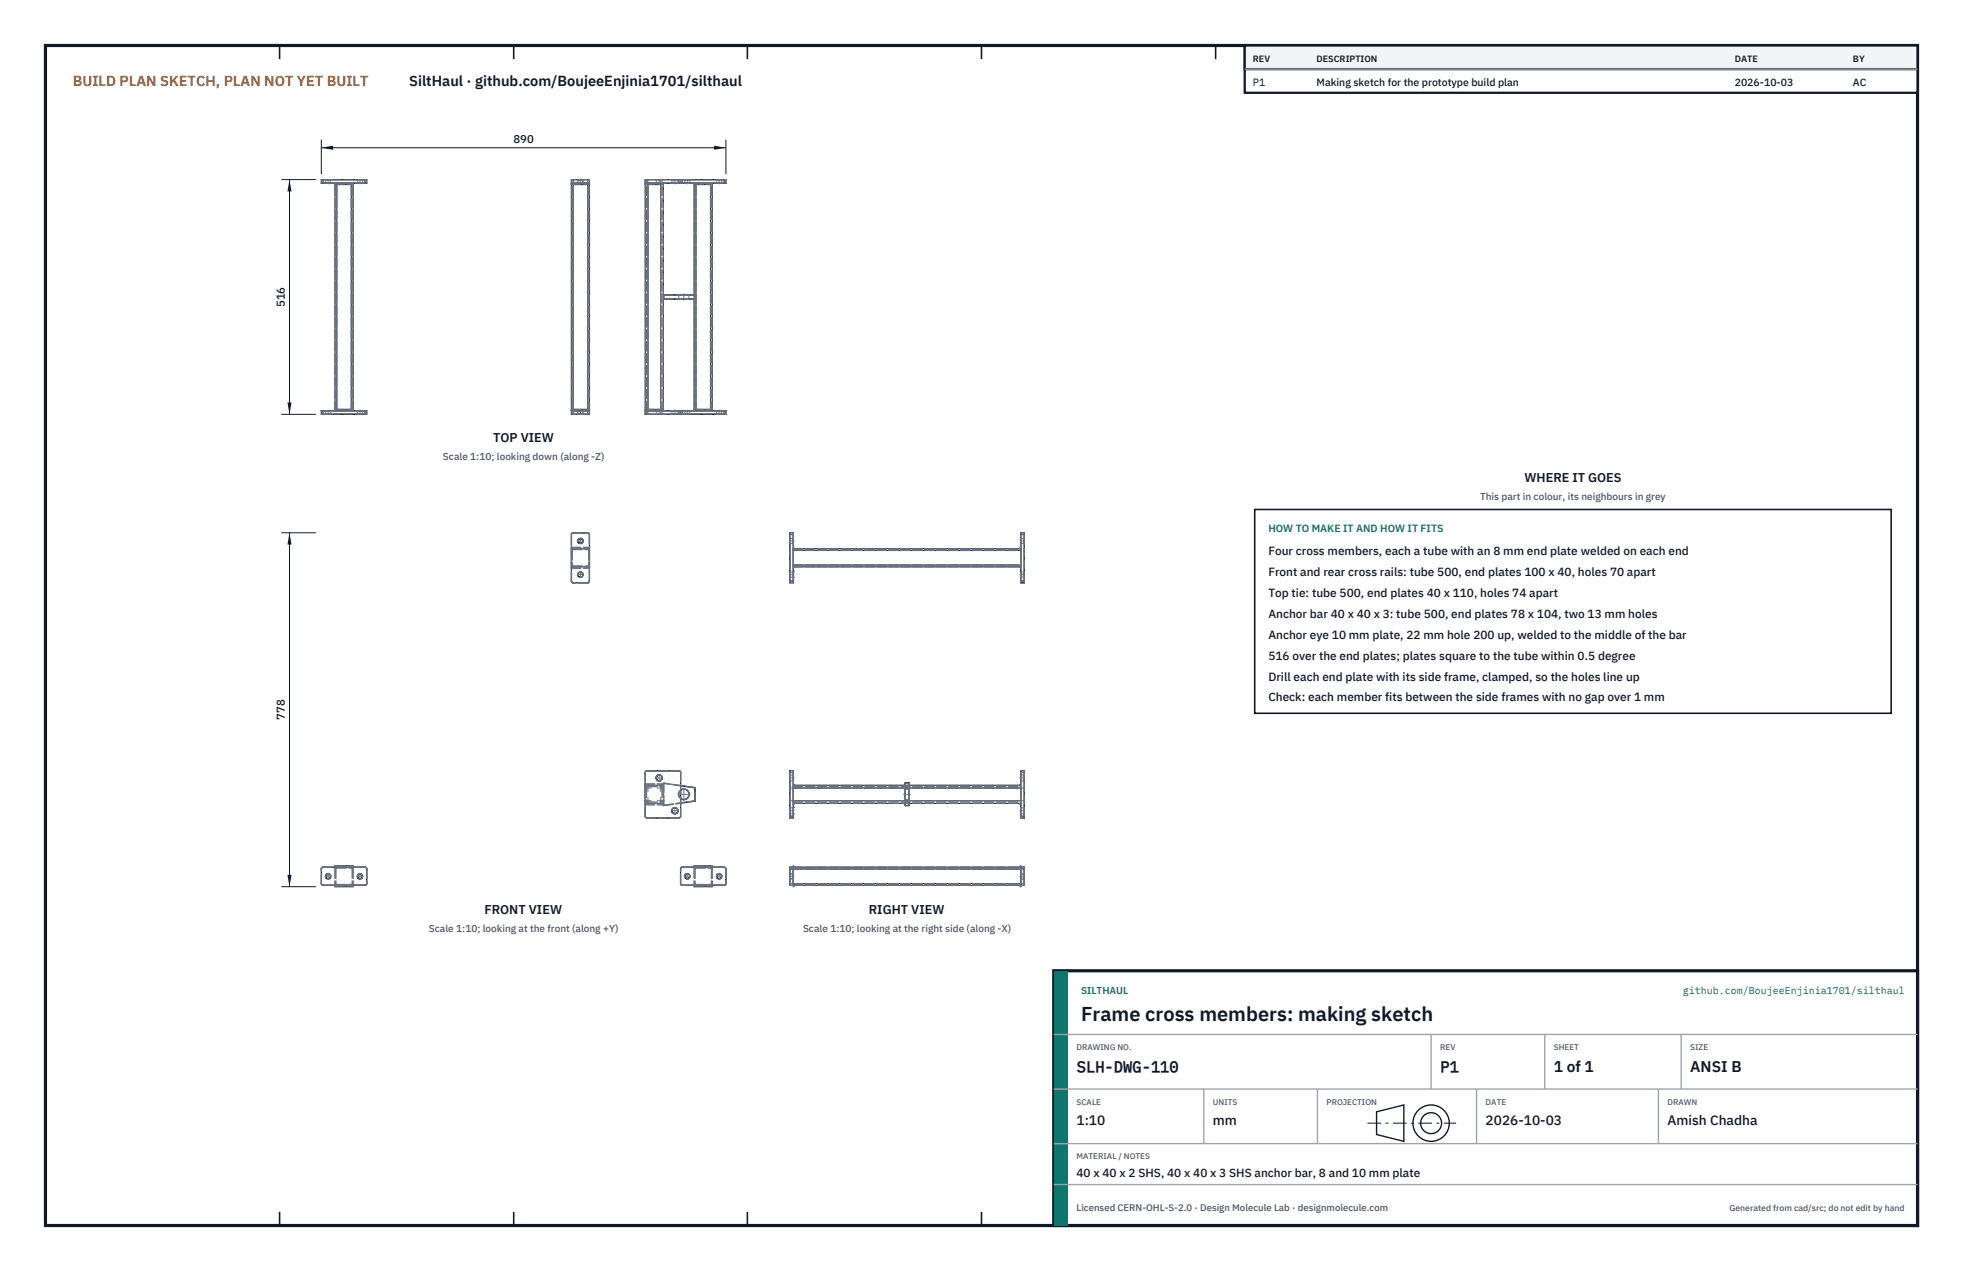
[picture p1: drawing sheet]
<svg xmlns="http://www.w3.org/2000/svg" width="432mm" height="279mm" viewBox="0 0 432 279" stroke-linecap="round" stroke-linejoin="round" font-family="sans-serif">
<path d="M10 10h411.8v259.4h-411.8z" fill="none" stroke="#111827" stroke-width=".7" stroke-linecap="butt"/>
<g fill="none" stroke="#111827" stroke-width=".35">
<path d="M61.5 10v3M113 10v3M164.4 10v3M215.9 10v3M267.4 10v3M318.9 10v3M370.3 10v3M61.5 266.4v3M113 266.4v3M164.4 266.4v3M215.9 266.4v3M267.4 266.4v3"/>
<path d="M318.9 266.4v3M370.3 266.4v3"/>
</g>
<g fill="none" stroke="#111727" stroke-width=".22">
<path d="M70.7 39.5h.4M70.7 39.5v.7M71.1 39.5h-.4M71.1 39.5h9.6M71.1 39.5h.1M71.1 39.5v.7M80.3 39.5v.7M80.7 39.5v.7M125.7 39.5h.4M125.7 39.5v51.5M126.1 39.5h-.4M126.1 39.5h3.6"/>
<path d="M126.1 39.5h.1M126.1 39.5v.7M129.3 39.5v.7M129.7 39.5v51.5M141.9 39.5h.4M141.9 39.5v51.5M142.3 39.5h-.4M142.3 39.5h.1M142.3 39.5h7.4M142.3 39.5v.7M149.3 39.5v.7M149.7 39.5h.1"/>
<path d="M149.7 39.5h.4M149.7 39.5v.7M150.1 39.5h-.4M150.1 39.5h9.6M150.1 39.5h.1M150.1 39.5v.7M159.3 39.5v.7M159.7 39.5v.7M70.7 40.2v.1M70.7 40.2h.4M70.7 40.3h.4M71.1 40.2h.1"/>
<path d="M73.7 40.3v50M73.7 40.6h4M74.1 40.6v49.4M77.3 40.6v49.4M77.7 40.3v50M80.3 40.2h.1M80.7 40.2l-.4 .1M80.7 40.2l-10 .1M125.7 40.2l.4 .1M125.7 40.3h3.9M125.7 40.2h.4M125.7 40.6h4"/>
<path d="M126.1 40.2h.1M126.1 40.6v49.4M129.3 40.2h.1M129.3 40.6v49.4M141.9 40.2l.4 .1M141.9 40.2h.4M141.9 40.6h4M142.3 40.2h.1M142.5 40.6v49.4M145.3 40.6v49.4M145.9 40.3v50M149.3 40.3h.4"/>
<path d="M149.3 40.2h.1M149.7 40.3h.1M149.7 40.3h.4M149.7 40.2v.1M149.7 40.2h.4M150.1 40.2h.1M152.7 40.3v24.5M152.7 40.6h4M153.1 40.6v49.4M156.3 40.6v49.4M156.7 40.3v50M159.3 40.2h.1"/>
<path d="M159.7 40.2l-.4 .1M159.7 40.2l-17.8 .1M146 64.8l-.1 .1h.1M146 64.8v.1M146 65.8h6.8M146 64.8h6.8M146 65.7h-.1l.1 .1M146 65.7v.1M146 64.9v.8M146 65.7h6.8M146 64.9h6.8M152.7 65.8v24.5"/>
<path d="M152.8 64.8l.1 .1M152.8 64.8v.1M152.8 65.7v.1M152.8 65.7h.1M152.8 64.9h.1M152.8 64.9v.8M152.9 65.7l-.1 .1M152.9 64.9v.8M70.7 91l.4 .1M70.7 90.3h.4M70.7 91h.4M70.7 90.3v.7"/>
<path d="M70.7 90.3h.1M70.7 90.3h10M71.1 90.3h.1M71.1 91h.1M71.1 91h9.6M71.1 90.3v.7M73.7 90h4M80.3 90.3h.4M80.3 90.3h.1M80.3 91h.1M80.3 90.3v.7M80.7 91l-.1 .1"/>
<path d="M80.7 90.3v.7M125.7 90.3h3.9M125.7 91v.1M125.7 90.3h.4M125.7 91h.4M125.7 90h4M125.7 91.1h.4M126.1 90.3h-.4M126.1 90.3h.1M126.1 91h.1M126.1 90.3v.7M129.3 90.3h.1"/>
<path d="M129.3 91h.1M129.3 90.3v.7M129.7 91l-.4 .1M129.7 91l-4 .1M141.9 91l.1 .1M141.9 90.3h.4M141.9 91h.4M141.9 90.3h17.8M141.9 90h4M142 91.1h.3M142.3 90.3h-.4M142.3 90.3h.1"/>
<path d="M142.3 91h.1M142.3 90.3v.7M149.3 91.1h.4M149.3 90.3h.1M149.3 91h.1M149.3 90.3v.7M149.7 90.3h.1M149.7 91.1h.1M149.7 90.3h.4M149.7 91.1h.4M149.7 91v.1M149.7 91h.4"/>
<path d="M149.7 90.3v.7M149.7 91l-7.7 .1M150.1 90.3h.1M150.1 91h.1M150.1 91h9.6M150.1 90.3v.7M152.7 90h4M159.3 90.3h.4M159.3 90.3h.1M159.3 91h.1M159.3 90.3v.7M159.7 91l-.1 .1"/>
<path d="M159.7 90.3v.7M125.7 117.5h.1M125.7 117.5v10.2M126.1 117.1l-.3 .1-.1 .3M126.1 117.2l-.4 .3M126.1 117.1h.1M126.1 117.1h3.2M129.3 117.1l.4 .4M129.3 117.1h.1M129.3 117.2l.3 .3M129.6 117.5h.1M129.6 117.5v10.2"/>
<path d="M129.7 117.5v10.2M173.7 117.2l.1 .3M173.7 117.2l.1 10.9M173.8 117.1l-.1 .1M173.8 117.1v.4M173.8 117.1h.7M173.8 117.5v10.6M173.8 117.5h.7M174.5 117.1v.4M174.5 117.5h.1M174.5 117.5v10.6M174.5 117.5v3.5"/>
<path d="M224.5 117.2l.1 .3M224.5 117.2v3.8M224.6 117.1l-.1 .1M224.6 117.1v.4M224.6 117.1h.7M224.6 117.5v10.6M224.6 117.5h.7M225.3 117.1v.1M225.3 117.5h.1M225.3 117.5v10.6M225.3 117.2v.3M125.7 127.7l.4 .4"/>
<path d="M125.7 127.7h.1M126.1 128.1h.1M126.1 128.1h3.2M129.3 128.1h.1M129.6 127.7h.1M129.6 127.7l-.3 .4M129.7 127.7l-.1 .3-.3 .1M173.7 127.7h.8v.4M173.8 128.1h.7M174.5 124.2v3.9M174.5 128.1h.1M174.5 125.7h.1"/>
<path d="M174.5 126.9h.1M174.5 121v3.2M174.5 120.6h50M174.5 124.6h50M174.5 120.3l.3 .3M174.5 121h50M174.5 124.2h50M174.8 124.6l-.3 .3M224.2 124.6l.3 .3M224.5 124.2l.1 3.9M224.5 127.7h.8M224.5 121v3.2"/>
<path d="M224.5 120.3l-.3 .3M224.6 128.1h.7M225.3 127.7h.1M225.3 127.7v.4M141.9 179.4l.4 .4M141.9 179.4h.1M141.9 169.8h.1M141.9 169.8v9.6M142 179.4l.3 .4M142 169.8v9.6M142.3 169.4l-.3 .1-.1 .3M142.3 169.5l-.3 .3"/>
<path d="M142.3 169.4v.1M142.3 179.8h.1M142.3 169.4h7M142.3 179.8h7M142.3 169.5h7M149.3 169.4l.4 .4M149.3 169.4v.1M149.3 169.5l.4 .3M149.3 179.8h.1M149.7 169.8h.1M149.7 179.4h.1M149.7 179.4l-.4 .4"/>
<path d="M149.7 169.8v9.6M149.7 179.4l-.1 .3-.3 .1M149.7 173.8a1.1 1.1 0 0 1 1.5 .1 1.1 1.1 0 0 1 0 1.5 1.1 1.1 0 0 1-1.5 .1M149.7 173.6a1.2 1.2 0 0 1 1.9 1 1.2 1.2 0 0 1-1.9 1M149.7 172.7l3.1 .4M149.7 172.8l3.1 .4M152.8 176v.1M152.8 176h.1M152.8 173.2h.1M152.8 176l-3.1 .5M152.8 173.2v2.8M152.8 173.1l.1 .1"/>
<path d="M152.8 173.1v.1M152.8 176.1l-3.1 .5M152.9 176l-.1 .1M152.9 173.2v2.8M173.7 179.4h.8v.4M173.7 169.5l.1 .3M173.7 169.5l.1 10.3M173.8 169.4l-.1 .1M173.8 169.4v.4M173.8 169.4h.7M173.8 179.8h.7M173.8 169.8v10"/>
<path d="M173.8 169.8h.7M174.5 169.4v.4M174.5 169.8h.1M174.5 169.8v10M174.5 179.8h.1M174.5 177.5h.1M174.5 178.9h.1M174.5 172.6h24.5M174.5 176.6h24.5M174.5 172.3l.3 .3M174.5 173.2h24.5M174.5 176h24.5"/>
<path d="M174.8 176.6l-.3 .3M199 177l.1 .1M199 176l.1 .1M199 176h.1M199 173.2h.1M199 172.2v4.8M199.1 172.1h.1M199.1 177.1h.1M199.1 172.1l-.1 .1M199.1 173.1l-.1 .1M199.1 173.1v.1M199.1 176v.1"/>
<path d="M199.1 173.2h.8M199.1 176h.8M199.1 172.1h.8M199.1 177.1h.8M199.1 172.1v1M199.1 173.2v2.8M199.1 176.1v1M199.1 173.1h.8M199.1 176.1h.8M199.9 172.1h.1M199.9 177.1h.1M199.9 172.1l.1 .1"/>
<path d="M199.9 173.1l.1 .1M199.9 176h.1M199.9 173.2h.1M199.9 173.1v.1M199.9 176v.1M199.9 172.1v1M199.9 173.2v2.8M199.9 176.1v1M200 172.2l-.1 4.9M200 176l-.1 .1M200 172.6h24.5M200 176.6h24.5"/>
<path d="M200 173.2h24.5M200 176h24.5M224.2 176.6l.3 .3M224.5 169.5l.1 .3M224.5 169.5l.1 10.3M224.5 179.4h.8M224.5 172.3l-.3 .3M224.6 169.4l-.1 .1M224.6 169.4v.4M224.6 169.4h.7M224.6 179.8h.7M224.6 169.8v10"/>
<path d="M224.6 169.8h.7M225.3 169.4v.4M225.3 169.8h.1M225.3 179.4h.1M225.3 169.8v10M225.3 179.4v.4M70.7 194.2l.4 .4M70.7 194.2h.1M70.7 191h.1M70.7 191v3.2M71.1 190.6l-.3 .1-.1 .3M71.1 190.7l-.4 .3"/>
<path d="M71.1 190.6v.1M71.1 194.6h.1M71.1 190.6h9.2M71.1 194.6h9.2M71.1 190.7h9.2M73.7 190.6v-.3h4v.3M73.7 194.6v.3h4v-.3M80.3 190.6l.4 .4M80.3 190.6v.1M80.3 194.6h.1M80.3 190.7l.3 .3M80.6 194.2l-.3 .4"/>
<path d="M80.6 191h.1M80.6 194.2h.1M80.6 191v3.2M80.7 194.2l-.1 .3-.3 .1M80.7 191v3.2M149.7 194.2l.4 .4M149.7 194.2h.1M149.7 191h.1M149.7 191v3.2M150.1 190.6l-.3 .1-.1 .3M150.1 190.7l-.4 .3M150.1 190.6v.1"/>
<path d="M150.1 194.6h.1M150.1 190.6h9.2M150.1 194.6h9.2M150.1 190.7h9.2M152.7 190.6v-.3h4v.3M152.7 194.6v.3h4v-.3M159.3 190.6l.4 .4M159.3 190.6v.1M159.3 194.6h.1M159.3 190.7l.3 .3M159.6 194.2l-.3 .4M159.6 191h.1"/>
<path d="M159.6 194.2h.1M159.6 191v3.2M159.7 194.2l-.1 .3-.3 .1M159.7 191v3.2M173.7 191l.1 3.6M173.7 191h.1M173.7 194.2h51.6M173.8 190.6l-.1 .4M173.8 190.6v.4M173.8 190.6h51.5M173.8 194.6h51.5M173.8 191h51.5"/>
<path d="M173.8 191v3.6M174.5 191v3.6M174.5 191h.1M174.5 194.2h.1M174.5 190.7v.3M174.5 191v3.9l.3-.3M174.8 190.6l-.3-.3v.4M224.2 190.6l.3-.3v.4M224.5 190.7l.1 .3M224.5 190.7v.3M224.5 191h.1M224.5 194.2h.1"/>
<path d="M224.5 191v3.9l-.3-.3M224.6 191l-.1 3.6M225.3 190.6v.4M225.3 191h.1M225.3 194.2h.1M225.3 191v3.6M225.3 194.6h.1"/>
<circle cx="127.7" cy="118.9" r=".59"/>
<circle cx="127.7" cy="118.9" r=".55"/>
<circle cx="127.7" cy="126.3" r=".55"/>
<circle cx="127.7" cy="126.3" r=".59"/>
<circle cx="145" cy="171" r=".69"/>
<circle cx="145" cy="171" r=".65"/>
<circle cx="148.5" cy="178.2" r=".7"/>
<circle cx="148.5" cy="178.2" r=".66"/>
<circle cx="72.2" cy="192.6" r=".59"/>
<circle cx="72.2" cy="192.6" r=".55"/>
<circle cx="79.2" cy="192.6" r=".59"/>
<circle cx="79.2" cy="192.6" r=".55"/>
<circle cx="151.2" cy="192.6" r=".55"/>
<circle cx="151.2" cy="192.6" r=".6"/>
<circle cx="158.2" cy="192.6" r=".59"/>
<circle cx="158.2" cy="192.6" r=".55"/>
</g>
<g fill="none" stroke="#6a7180" stroke-width=".22" stroke-dasharray="2.1 .5">
<path d="M70.7 39.5v.7M70.7 39.5h.1M71.1 39.5h-.4M71.1 39.5v.7M71.1 39.5h.1M71.6 39.5h1.2M71.6 39.5h.1M71.6 39.5h1.1M72.7 39.5v.7M72.7 39.5h.1M72.7 39.5h-1.1M72.8 39.5h-1.7"/>
<path d="M78.6 39.5h1.2M78.6 39.5h.1M78.6 39.5h1.1M79.7 39.5v.7M79.7 39.5h.1M79.7 39.5h-1.1M80.3 39.5h-9.2M80.3 39.5v.7M80.3 39.5h.1M80.6 39.5h-.3M80.7 39.5v.7M80.7 39.5h-.1"/>
<path d="M80.7 39.5h-.4M125.7 39.5v.7M125.7 39.5h.1M126.1 39.5h-.4M126.1 39.5v.7M126.1 39.5h.1M127.1 39.5h1.2M127.1 39.5h.1M127.1 39.5h1.1M128.2 39.5v.7M128.2 39.5h.1M128.2 39.5h-1.1"/>
<path d="M128.3 39.5h-1.2M129.3 39.5h-3.2M129.3 39.5v.7M129.3 39.5h.1M129.6 39.5h-.3M129.7 39.5v.7M129.7 39.5h-.1M129.7 39.5h-.4M141.9 39.5v.7M141.9 39.5h.1M142.3 39.5h-.3M142.3 39.5v.7"/>
<path d="M142.3 39.5h-.4M142.3 39.5h.1M144.3 39.5h1.4M144.4 39.5h-.1M144.4 39.5h1.3M145.7 39.5v.7M145.7 39.5h.1M145.7 39.5h-1.3M145.7 39.5h-1.4M147.8 39.5h1.3M147.8 39.5h.1M149.1 39.5v.7"/>
<path d="M149.1 39.5h.1M149.1 39.5h-1.3M149.3 39.5h-7M149.3 39.5v.7M149.3 39.5h.1M149.7 39.5v.7M149.7 39.5h.1M149.7 39.5h-.4M150.1 39.5h-.4M150.1 39.5v.7M150.1 39.5h.1M150.6 39.5h1.2"/>
<path d="M150.6 39.5h.1M150.6 39.5h1.1M151.7 39.5v.7M151.7 39.5h.1M151.7 39.5h-1.1M151.8 39.5h-1.7M157.6 39.5h1.2M157.6 39.5h.1M157.6 39.5h1.1M158.7 39.5v.7M158.7 39.5h.1M158.7 39.5h-1.1"/>
<path d="M159.3 39.5h-9.2M159.3 39.5v.7M159.3 39.5h.1M159.6 39.5h-.3M159.7 39.5v.7M159.7 39.5h-.1M159.7 39.5h-.4M71.1 40.2v.1M71.1 40.2h-.4M71.6 40.3h1.2M71.6 40.2v.1M71.6 40.2v-.7"/>
<path d="M71.6 40.2h1.1M72.7 40.2l.1 .1M72.7 40.2h-1.1M73.7 40.6v-.3M73.7 40.3h.2M73.7 40.3h4M73.7 40.6h4M73.7 40.3v.3M73.9 40.3h.2M73.9 40.3h-.2M73.9 40.3h-2.8M73.9 40.3h3.6"/>
<path d="M74.1 40.3h-.2M74.1 40.3h3.2M74.1 40.6v-.3M77.3 40.3h.2M77.3 40.6v-.3M77.5 40.3h-.2M77.5 40.3h-3.6M77.5 40.3h.2M77.7 40.6v-.3M77.7 40.3h-.2M77.7 40.3v.3M78.6 40.3h1.2"/>
<path d="M78.6 40.2v.1M78.6 40.2v-.7M78.6 40.2h1.1M79.7 40.2l.1 .1M79.7 40.2h-1.1M80.3 40.3h-2.8M80.3 40.2v.1M80.3 40.2h-9.2M80.7 40.2h-.4M125.7 40.6v-.3M125.7 40.3h.1M125.7 40.3h4"/>
<path d="M125.7 40.6h4M125.7 40.3v.3M125.7 40.3h.4M125.9 40.3h.2M126.1 40.3h-.4M126.1 40.3h3.2M126.1 40.3h-.2M126.1 40.6v-.3M126.1 40.2v.1M126.1 40.2h-.4M127.1 40.3h1.2M127.1 40.2v.1"/>
<path d="M127.1 40.2v-.7M127.1 40.2h1.1M128.2 40.2l.1 .1M128.2 40.2h-1.1M128.3 40.3h-1.2M129.3 40.3h.3M129.3 40.3h-3.2M129.3 40.3h.2M129.3 40.6v-.3M129.3 40.2v.1M129.3 40.2h-3.2M129.5 40.3h-.2"/>
<path d="M129.6 40.3h-.3M129.6 40.3h.1M129.7 40.6v-.3M129.7 40.3h-.1M129.7 40.3v.3M129.7 40.2h-.4M141.9 40.6v-.3M141.9 40.3h.1M141.9 40.3h4M141.9 40.6h4M141.9 40.3v.3M142 40.3h.5"/>
<path d="M142 40.3h-.1M142.2 40.3h.3M142.3 40.3h-.3M142.3 40.3h3.6M142.3 40.2v.1M142.3 40.2h-.4M142.5 40.3h-.5M142.5 40.3h2.8M142.5 40.3h-.3M142.5 40.6v-.3M144.3 40.3h1.4M144.4 40.2l-.1 .1"/>
<path d="M144.4 40.2v-.7M144.4 40.2h1.3M145.3 40.3h.6M145.3 40.3h.3M145.3 40.6v-.3M145.6 40.3h-.3M145.7 40.2v.1M145.7 40.2h-1.3M145.7 40.3h-1.4M145.9 40.3h-.6M145.9 40.6v-.3M145.9 40.3v.3"/>
<path d="M147.8 40.3h1.3M147.8 40.2v.1M147.8 40.2v-.7M147.8 40.2h1.3M149.1 40.2v.1M149.1 40.2h-1.3M149.1 40.3h-1.3M149.3 40.3h-7M149.3 40.2v.1M149.3 40.2h-7M149.7 40.2v.1M149.7 40.2h.1"/>
<path d="M149.7 40.2h-.4M150.1 40.2v.1M150.1 40.2h-.4M150.6 40.3h1.2M150.6 40.2v.1M150.6 40.2v-.7M150.6 40.2h1.1M151.7 40.2l.1 .1M151.7 40.2h-1.1M152.7 40.6v-.3M152.7 40.3h.2M152.7 40.3h4"/>
<path d="M152.7 40.6h4M152.7 40.3v.3M152.9 40.3h.2M152.9 40.3h-.2M152.9 40.3h-2.8M152.9 40.3h3.6M153.1 40.3h-.2M153.1 40.3h3.2M153.1 40.6v-.3M156.3 40.3h.2M156.3 40.6v-.3M156.5 40.3h-.2"/>
<path d="M156.5 40.3h-3.6M156.5 40.3h.2M156.7 40.6v-.3M156.7 40.3h-.2M156.7 40.3v.3M157.6 40.3h1.2M157.6 40.2v.1M157.6 40.2v-.7M157.6 40.2h1.1M158.7 40.2l.1 .1M158.7 40.2h-1.1M159.3 40.3h-2.8"/>
<path d="M159.3 40.2v.1M159.3 40.2h-9.2M159.7 40.2h-.4M145.9 65.7v-.8M145.9 64.9v-24.6M146 65.8h6.8M146 65.8l-.1-.1M146 64.8h6.8M146 64.8l-.1 .1M146 65.8v-.1M146 64.8v.1M146 65.7v-.8"/>
<path d="M146 65.7h-.1M146 64.9h-.1M146 65.7h6.8M146 64.9h6.8M149.2 65.8h2.4M149.2 64.8h2.4M149.3 65.7l-.1 .1M149.3 64.9l-.1-.1M149.3 64.9v.8M149.3 65.7h2.2M149.3 64.9h2.2M151.5 64.9v.8"/>
<path d="M151.5 65.7h-2.2M151.5 64.9h-2.2M151.6 65.8h-2.4M151.6 64.8h-2.4M151.6 65.8l-.1-.1M151.6 64.8l-.1 .1M152.7 65.8v-1M152.8 65.8l.1-.1M152.8 64.8l.1 .1M152.8 65.8v-.1M152.8 64.8v.1M152.8 65.7v-.8"/>
<path d="M152.8 65.7h.1M152.8 64.9h.1M152.9 65.7v-.8M70.7 90.3v.7M70.7 91v.1M71.1 91.1h-.4M71.1 90.3h.1M71.1 90.3h-.4M71.1 90.3v.7M71.1 91h-.4M71.1 91v.1M71.6 90.3h1.2"/>
<path d="M71.6 91.1h1.2M71.6 90.3h.1M71.6 91v-.7M71.6 91v.1M71.6 90.3h1.1M71.6 91h1.1M72.7 90.3h.1M72.7 90.3v.7M72.7 91l.1 .1M72.7 90.3h-1.1M72.7 91h-1.1M72.8 91.1h-1.7"/>
<path d="M73.7 90.3v-.3M73.7 90.3v-50M73.7 90.3h.2M73.7 90.3h4M73.7 90h4M73.7 90v.3M73.9 90.3v-50M73.9 90.3h.2M73.9 90.3h-.2M73.9 90.3h-2.8M73.9 90.3h3.6M74.1 90.3h-.2"/>
<path d="M74.1 90.3h3.2M74.1 90.3v-.3M74.1 90.3v-50M77.3 90.3h.2M77.3 90.3v-.3M77.3 90.3v-50M77.5 90.3h-.2M77.5 90.3h-3.6M77.5 90.3h.2M77.5 90.3v-50M77.7 90.3v-.3M77.7 90.3v-50"/>
<path d="M77.7 90.3h-.2M77.7 90v.3M78.6 90.3h1.2M78.6 91.1h1.2M78.6 90.3h.1M78.6 91v-.7M78.6 91v.1M78.6 90.3h1.1M78.6 91h1.1M79.7 90.3h.1M79.7 90.3v.7M79.7 91l.1 .1"/>
<path d="M79.7 90.3h-1.1M79.7 91h-1.1M80.3 90.3h-2.8M80.3 90.3h.1M80.3 90.3h-9.2M80.3 91h-9.2M80.3 90.3v.7M80.3 91v.1M80.6 91.1h-.3M80.7 90.3v.7M80.7 91l-.1 .1M80.7 90.3h-.4"/>
<path d="M80.7 91h-.4M125.7 90.3v-.3M125.7 90.3v-50M125.7 90.3h.1M125.7 90.3v.7M125.7 90.3h4M125.7 90h4M125.7 90v.3M125.7 90.3h.4M125.9 90.3v-50M125.9 90.3h.2M126.1 90.3h-.4"/>
<path d="M126.1 90.3h3.2M126.1 90.3h-.2M126.1 90.3v-.3M126.1 90.3v-50M126.1 90.3h.1M126.1 90.3v.7M126.1 91h-.4M126.1 91v.1M127.1 90.3h1.2M127.1 91.1h1.2M127.1 90.3h.1M127.1 91v-.7"/>
<path d="M127.1 91v.1M127.1 90.3h1.1M127.1 91h1.1M128.2 90.3h.1M128.2 90.3v.7M128.2 91l.1 .1M128.2 90.3h-1.1M128.2 91h-1.1M128.3 90.3h-1.2M128.3 91.1h-1.2M129.3 90.3h.3M129.3 90.3h-3.2"/>
<path d="M129.3 91.1h-3.2M129.3 90.3h.2M129.3 90.3v-.3M129.3 90.3v-50M129.3 90.3h.1M129.3 90.3v.7M129.3 91h-3.2M129.3 91v.1M129.5 90.3h-.2M129.5 90.3v-50M129.6 90.3h-.3M129.6 90.3h.1"/>
<path d="M129.7 90.3v-.3M129.7 90.3v-50M129.7 90.3h-.1M129.7 90.3v.7M129.7 90v.3M129.7 90.3h-.4M129.7 91h-.4M141.9 90.3v-.3M141.9 90.3v-50M141.9 90.3h.1M141.9 90.3v.7M141.9 90.3h4"/>
<path d="M141.9 90h4M141.9 90v.3M142 90.3h.5M142 90.3h-.1M142.2 90.3v-50M142.2 90.3h.3M142.3 90.3h-.3M142.3 90.3h3.6M142.3 90.3h.1M142.3 90.3h-.4M142.3 90.3v.7M142.3 91h-.4"/>
<path d="M142.3 91v.1M142.5 90.3h-.5M142.5 90.3h2.8M142.5 90.3h-.3M142.5 90.3v-.3M142.5 90.3v-50M144.3 90.3h1.4M144.3 91.1h1.4M144.4 90.3h-.1M144.4 91v-.7M144.4 91l-.1 .1M144.4 90.3h1.3"/>
<path d="M144.4 91h1.3M145.3 90.3h.6M145.3 90.3h.3M145.3 90.3v-.3M145.3 90.3v-50M145.6 90.3h-.3M145.6 90.3v-50M145.7 90.3h.1M145.7 90.3v.7M145.7 91v.1M145.7 90.3h-1.3M145.7 91h-1.3"/>
<path d="M145.7 90.3h-1.4M145.7 91.1h-1.4M145.9 90.3h-.6M145.9 90.3v-.3M145.9 90.3v-24.6M145.9 90v.3M147.8 90.3h1.3M147.8 91.1h1.3M147.8 90.3h.1M147.8 91v-.7M147.8 91v.1M147.8 91h1.3"/>
<path d="M149.1 90.3h.1M149.1 90.3v.7M149.1 91v.1M149.1 90.3h-1.3M149.1 91h-1.3M149.1 91.1h-1.3M149.3 90.3h-7M149.3 91.1h-7M149.3 90.3h.1M149.3 90.3v.7M149.3 91h-7M149.3 91v.1"/>
<path d="M149.7 90.3h.1M149.7 90.3v.7M149.7 91v.1M149.7 91h.1M149.7 90.3h-.4M149.7 91h-.4M150.1 91.1h-.4M150.1 90.3h.1M150.1 90.3h-.4M150.1 90.3v.7M150.1 91h-.4M150.1 91v.1"/>
<path d="M150.6 90.3h1.2M150.6 91.1h1.2M150.6 90.3h.1M150.6 91v-.7M150.6 91v.1M150.6 90.3h1.1M150.6 91h1.1M151.7 90.3h.1M151.7 90.3v.7M151.7 91l.1 .1M151.7 90.3h-1.1M151.7 91h-1.1"/>
<path d="M151.8 91.1h-1.7M152.7 90.3v-.3M152.7 90.3v-50M152.7 90.3h.2M152.7 90.3h4M152.7 90h4M152.7 90v.3M152.9 90.3v-50M152.9 90.3h.2M152.9 90.3h-.2M152.9 90.3h-2.8M152.9 90.3h3.6"/>
<path d="M153.1 90.3h-.2M153.1 90.3h3.2M153.1 90.3v-.3M153.1 90.3v-50M156.3 90.3h.2M156.3 90.3v-.3M156.3 90.3v-50M156.5 90.3h-.2M156.5 90.3h-3.6M156.5 90.3h.2M156.5 90.3v-50M156.7 90.3v-.3"/>
<path d="M156.7 90.3v-50M156.7 90.3h-.2M156.7 90v.3M157.6 90.3h1.2M157.6 91.1h1.2M157.6 90.3h.1M157.6 91v-.7M157.6 91v.1M157.6 90.3h1.1M157.6 91h1.1M158.7 90.3h.1M158.7 90.3v.7"/>
<path d="M158.7 91l.1 .1M158.7 90.3h-1.1M158.7 91h-1.1M159.3 90.3h-2.8M159.3 90.3h.1M159.3 90.3h-9.2M159.3 91h-9.2M159.3 90.3v.7M159.3 91v.1M159.6 91.1h-.3M159.7 90.3v.7M159.7 91l-.1 .1"/>
<path d="M159.7 90.3h-.4M159.7 91h-.4M125.7 117.5l.1-.3 .3-.1M125.7 117.5h.1M125.7 117.5l.4-.3M126.1 117.1h3.2M126.1 117.2h3.2M126.1 117.1v.1M129.3 117.1l.4 .4M129.3 117.2l.3 .3M129.3 117.1v.1M129.6 117.5v3.3"/>
<path d="M129.6 117.5v10.2M129.7 117.5v10.2M129.7 117.5h-.1M173.7 118.9v-.6M173.7 118.3v1.2M173.7 119.5v-.6M173.8 117.1l-.1 .1M173.8 119.5h.7M173.8 118.4h.7M173.8 118.4l-.1-.1M173.8 119.5h-.1M173.8 117.5v-.4"/>
<path d="M173.8 118.9v-.5M173.8 118.4v1.1M173.8 119.5v-.6M173.8 117.5h-.1M174.5 117.1v.1M174.5 117.1h-.7M174.5 118.4v-.1M174.5 119.5h.1M174.5 117.5h.1M174.5 117.5v-.4M174.5 118.9v-.5M174.5 118.4v1.1"/>
<path d="M174.5 119.5v-.6M174.5 117.5h-.7M174.5 117.5v-.3M174.5 118.9v-.6M174.5 118.3v1.2M224.5 118.9v-.6M224.5 118.3v1.2M224.5 119.5v-.6M224.6 117.1l-.1 .1M224.6 118.4l-.1-.1M224.6 119.5h-.1M224.6 119.5h.7"/>
<path d="M224.6 118.4h.7M224.6 117.5h-.1M224.6 117.5v-.4M224.6 118.9v-.5M224.6 118.4v1.1M224.6 119.5v-.6M225.3 117.1h-.7M225.3 117.1v.1M225.3 118.4v-.1M225.3 119.5h.1M225.3 117.5h-.7M225.3 117.5v-.4"/>
<path d="M225.3 118.9v-.5M225.3 118.4v1.1M225.3 119.5v-.6M225.3 117.5h.1M225.3 117.5v-.3M225.3 118.9v-.6M225.3 118.3v1.2M125.7 121v3.2M125.7 121v-.2M125.7 127.7v-10.2M125.7 120.6h4M125.7 120.3h4"/>
<path d="M125.7 120.6v-.3M125.7 120.3v.3M125.7 124.6h4M125.7 124.9h4M125.7 124.6v.3M125.7 124.9v-.3M125.7 127.7h.1M125.7 120.8l.4-.2M125.7 124.4v-.2M125.7 124.4v-3.6M125.7 120.8v-3.3M125.7 127.7v-3.3"/>
<path d="M125.9 121l.2-.2M125.9 121v3.2M126.1 124.6l-.4-.2M126.1 120.6h3.2M126.1 124.6h3.2M126.1 128.1l-.4-.4M126.1 120.8h3.2M126.1 124.4h3.2M126.1 124.4l-.2-.2M126.1 128.1h.1M129.3 120.6l.3 .2M129.3 128.1h-3.2"/>
<path d="M129.3 120.8l.2 .2M129.3 128.1h.1M129.5 121v3.2M129.5 124.2l-.2 .2M129.6 124.4l-.3 .2M129.6 120.8l.1 .2M129.6 120.8v3.6M129.6 124.4v3.3M129.6 127.7l-.3 .4M129.7 124.2l-.1 .2M129.7 127.7l-.1 .3-.3 .1M129.7 121v3.2"/>
<path d="M129.7 120.6v-.3M129.7 120.3v.3M129.7 124.6v.3M129.7 124.9v-.3M129.7 127.7h-.1M173.7 127.7v-10.2M173.7 128.1v-.4M173.7 126.3v-.6M173.7 125.7v1.2M173.7 126.9v-.6M173.8 128.1h-.1M173.8 126.9h.7"/>
<path d="M173.8 125.8h.7M173.8 125.8l-.1-.1M173.8 126.9h-.1M173.8 127.7v-10.2M173.8 128.1v-.4M173.8 126.3v-.5M173.8 125.8v1.1M173.8 126.9v-.6M173.8 127.7h-.1M174.5 128.1h.1M174.5 128.1h-.7M174.5 125.8v-.1"/>
<path d="M174.5 126.9h.1M174.5 127.7h.1M174.5 127.7v-10.2M174.5 128.1v-.4M174.5 126.3v-.5M174.5 125.8v1.1M174.5 126.9v-.6M174.5 127.7h-.7M174.5 121v3.2M174.5 120.6h50M174.5 121v-.2M174.5 120.8v-.2"/>
<path d="M174.5 124.6h50M174.5 124.6v-.2M174.5 124.4v-.2M174.5 124.4v-3.6M174.5 120.6h.3M174.5 120.8v-3.3M174.5 120.3v.3M174.5 120.6v.2M174.5 124.6h.3M174.5 127.7v-3.3M174.5 124.4v.2M174.5 124.6v.3"/>
<path d="M174.5 126.3v-.6M174.5 125.7v1.2M174.5 120.8v3.6M174.5 120.8h50M174.5 120.8v.2M174.5 124.2v.2M174.5 124.4h50M174.5 124.9l.3-.3M174.5 121h50M174.5 124.2h50M174.8 120.6l-.3-.3M174.8 124.6h-.3"/>
<path d="M224.2 120.6h.3M224.2 124.6h.3M224.2 124.6l.3 .3M224.5 121v3.2M224.5 121v-.2M224.5 120.8v-.2M224.5 124.6v-.2M224.5 124.4v-.2M224.5 124.4v-3.6M224.5 120.8v-3.3M224.5 120.3v.3M224.5 120.6v.2"/>
<path d="M224.5 127.7v-3.3M224.5 124.4v.2M224.5 124.6v.3M224.5 128.1v-.4M224.5 126.3v-.6M224.5 125.7v1.2M224.5 126.9v-.6M224.5 120.8v3.6M224.5 120.8v.2M224.5 124.2v.2M224.5 120.6v-.3M224.5 120.3l-.3 .3"/>
<path d="M224.5 124.6h-.3M224.5 124.9v-.3M224.6 128.1h-.1M224.6 125.8l-.1-.1M224.6 126.9h-.1M224.6 126.9h.7M224.6 125.8h.7M224.6 127.7h-.1M224.6 127.7v-10.2M224.6 128.1v-.4M224.6 126.3v-.5M224.6 125.8v1.1"/>
<path d="M224.6 126.9v-.6M225.3 128.1h.1M225.3 125.8v-.1M225.3 126.9h.1M225.3 127.7h-.7M225.3 127.7v-10.2M225.3 128.1v-.4M225.3 126.3v-.5M225.3 125.8v1.1M225.3 126.9v-.6M225.3 127.7h.1M225.3 126.3v-.6"/>
<path d="M225.3 125.7v1.2M141.9 173.2v2.8M141.9 173.2l.1-.2M141.9 179.4v-9.6M141.9 169.8l.1-.3 .3-.1M141.9 172.6h4M141.9 172.3h4M141.9 172.6v-.3M141.9 172.3v.3M141.9 176.6h4M141.9 176.9h4M141.9 176.6v.3"/>
<path d="M141.9 176.9v-.3M141.9 179.4h.1M141.9 169.8h.1M142 173l.5-.4M142 176.2l-.1-.2M142 176.2v-3.2M142 179.4v-3.2M142 173v-3.2M142 169.8l.3-.3M142 179.4v-9.6M142.2 173.2v2.8M142.2 176l.3 .3"/>
<path d="M142.3 169.4h7M142.3 179.8l-.4-.4M142.3 169.5h7M142.3 179.8l-.3-.4M142.3 169.4v.1M142.3 179.8h.1M142.5 176.6l-.5-.4M142.5 172.6h2.8M142.5 176.6h2.8M142.5 172.9l-.3 .3M142.5 172.9h2.8M142.5 176.3h2.8"/>
<path d="M145.3 172.6a.6 .6 0 0 1 .6 .6M145.3 176.3l.3-.3M145.6 173.2l-.3-.3M145.6 173.2v2.8M145.9 176a.6 .6 0 0 1-.6 .6M145.9 173.2v2.8M145.9 172.2v1M145.9 176v1M145.9 172.2l.1-.1M145.9 172.6v-.3M145.9 172.3v.3M145.9 176.6v.3"/>
<path d="M145.9 176.9v-.3M146 172.2h-.1M146 172.2v4.8M146 177h-.1M146 172.2v-.1M146 177l3.7-.5M146 177v.1M146 177l6.8-1M146 177.1l-.1-.1M146 177.1l3.7-.5M146 177.1l6.8-1M149.3 169.4l.4 .4"/>
<path d="M149.3 179.8h-7M149.3 169.5l.4 .3M149.3 169.4v.1M149.3 179.8h.1M149.7 169.8v9.6M149.7 179.4l-.4 .4M149.7 179.4l-.1 .3-.3 .1M149.7 172.7l-3.7-.6M149.7 173.8a1.1 1.1 0 0 0 0 1.7M149.7 169.8h.1M149.7 179.4h.1M149.7 172.8l-3.7-.6"/>
<path d="M149.7 173.6a1.2 1.2 0 0 0 0 2M152.8 176v-2.8M152.8 173.2l-6.8-1M152.8 173.2v-.1M152.8 176v.1M152.8 176h.1M152.8 173.2h.1M152.8 173.1l-6.8-1M152.9 176v-2.8M152.9 173.2l-.1-.1M173.7 179.4v-9.6M173.7 179.8v-.4"/>
<path d="M173.7 178.2v-.7M173.7 177.5v1.4M173.7 178.9v-.7M173.7 171v-.7M173.7 170.3v1.4M173.7 171.7v-.7M173.8 179.8h-.1M173.8 178.9h.7M173.8 177.6h.7M173.8 171.7h.7M173.8 170.4h.7M173.8 177.6l-.1-.1"/>
<path d="M173.8 178.9h-.1M173.8 170.4l-.1-.1M173.8 171.7h-.1M173.8 179.4v-9.6M173.8 169.8v-.4M173.8 179.8v-.4M173.8 178.2v-.6M173.8 177.6v1.3M173.8 178.9v-.7M173.8 171v-.6M173.8 170.4v1.3M173.8 171.7v-.7"/>
<path d="M173.8 179.4h-.1M173.8 169.8h-.1M174.5 169.4v.1M174.5 179.8h.1M174.5 169.4h-.7M174.5 179.8h-.7M174.5 177.6v-.1M174.5 178.9h.1M174.5 170.4v-.1M174.5 171.7h.1M174.5 179.4h.1M174.5 179.4v-9.6"/>
<path d="M174.5 169.8h.1M174.5 169.8v-.4M174.5 179.8v-.4M174.5 178.2v-.6M174.5 177.6v1.3M174.5 178.9v-.7M174.5 171v-.6M174.5 170.4v1.3M174.5 171.7v-.7M174.5 179.4h-.7M174.5 169.8h-.7M174.5 173.2v2.8"/>
<path d="M174.5 172.6h50M174.5 173.2v-.2M174.5 173v-.4M174.5 176.6h50M174.5 176.6v-.4M174.5 176.2v-.2M174.5 176.2v-3.2M174.5 172.6h.3M174.5 179.4v-3.2M174.5 176v.6M174.5 172.6v.6M174.5 173v-3.2"/>
<path d="M174.5 169.8v-.3M174.5 178.2v-.7M174.5 177.5v1.4M174.5 171v-.7M174.5 170.3v1.4M174.5 176.6h.3M174.5 172.9h50M174.5 172.9v.3M174.5 173.2v-.3M174.5 176.3v-.3M174.5 176v.3M174.5 176.3h50"/>
<path d="M174.5 172.3v.3M174.5 176.6v.3M174.5 176.9l.3-.3M174.5 173.2h50M174.5 176h50M174.8 172.6l-.3-.3M174.8 176.6h-.3M199 172.6h1M199 176.6h1M199 172.2v4.8M199 174.6v-1.2M199 173.4v2.4"/>
<path d="M199 175.8v-1.2M199 173.2h.1M199 176h.1M199 172.2h.1M199 177h.1M199.1 173.2h.8M199.1 176h.8M199.1 173.2v2.8M199.1 173.5l-.1-.1M199.1 175.7l-.1 .1M199.1 172.2h.8M199.1 172.2v1"/>
<path d="M199.1 177h.8M199.1 176v1M199.1 172.2v-.1M199.1 177.1v-.1M199.1 174.6v-1.1M199.1 173.5v2.2M199.1 175.7v-1.1M199.9 173.2v2.8M199.9 173.5l.1-.1M199.9 175.7l.1 .1M199.9 173.5h-.8M199.9 175.7h-.8"/>
<path d="M199.9 173.2h.1M199.9 176h.1M199.9 172.2v1M199.9 176v1M199.9 172.2v-.1M199.9 177.1v-.1M199.9 174.6v-1.1M199.9 173.5v2.2M199.9 175.7v-1.1M200 172.2v4.8M200 174.6v-1.2M200 173.4v2.4"/>
<path d="M200 175.8v-1.2M200 172.2h-.1M200 177h-.1M224.2 172.6h.3M224.2 176.6h.3M224.2 176.6l.3 .3M224.5 173.2v2.8M224.5 173.2v-.2M224.5 173v-.4M224.5 176.6v-.4M224.5 176.2v-.2M224.5 176.2v-3.2"/>
<path d="M224.5 179.4v-3.2M224.5 176v.6M224.5 172.6v.6M224.5 173v-3.2M224.5 179.8v-.4M224.5 178.2v-.7M224.5 177.5v1.4M224.5 178.9v-.7M224.5 171v-.7M224.5 170.3v1.4M224.5 171.7v-.7M224.5 172.9v.3"/>
<path d="M224.5 173.2v-.3M224.5 176.3v-.3M224.5 176v.3M224.5 172.6v-.3M224.5 172.3l-.3 .3M224.5 176.6h-.3M224.5 176.9v-.3M224.6 169.4l-.1 .1M224.6 179.8h-.1M224.6 177.6l-.1-.1M224.6 178.9h-.1M224.6 170.4l-.1-.1"/>
<path d="M224.6 171.7h-.1M224.6 178.9h.7M224.6 177.6h.7M224.6 171.7h.7M224.6 170.4h.7M224.6 179.4h-.1M224.6 179.4v-9.6M224.6 169.8h-.1M224.6 169.8v-.4M224.6 179.8v-.4M224.6 178.2v-.6M224.6 177.6v1.3"/>
<path d="M224.6 178.9v-.7M224.6 171v-.6M224.6 170.4v1.3M224.6 171.7v-.7M225.3 169.4h-.7M225.3 179.8h-.7M225.3 169.4v.1M225.3 177.6v-.1M225.3 178.9h.1M225.3 170.4v-.1M225.3 171.7h.1M225.3 179.4h-.7"/>
<path d="M225.3 179.4v-9.6M225.3 169.8h-.7M225.3 169.8v-.4M225.3 179.8v-.4M225.3 178.2v-.6M225.3 177.6v1.3M225.3 178.9v-.7M225.3 171v-.6M225.3 170.4v1.3M225.3 171.7v-.7M225.3 179.4h.1M225.3 169.8h.1"/>
<path d="M225.3 169.8v-.3M225.3 178.2v-.7M225.3 177.5v1.4M225.3 171v-.7M225.3 170.3v1.4M70.7 194.2v-3.2M70.7 191l.1-.3 .3-.1M70.7 194.2h.1M70.7 191h.1M70.7 191l.4-.3M71.1 190.6h9.2M71.1 194.6l-.4-.4"/>
<path d="M71.1 190.7h2.8M71.1 190.6v.1M71.1 194.6h.1M71.1 190.7h9.2M73.7 191v3.2M73.7 191l.2-.3M73.7 190.6h4M73.7 190.6v-.3M73.7 194.6h4M73.7 194.9v-.3M73.7 190.3h4M73.7 190.3v.3"/>
<path d="M73.7 194.9h4M73.7 194.6v.3M73.9 191l.2-.2M73.9 191v3.2M73.9 190.7l.2-.1M73.9 194.6l-.2-.4M73.9 190.7h3.6M73.9 194.6h-2.8M74.1 194.6h-.2M74.1 190.6h3.2M74.1 194.6h3.2M74.1 190.8h3.2"/>
<path d="M74.1 194.4h3.2M74.1 194.4l-.2-.2M77.3 190.6l.2 .1M77.3 190.8l.2 .2M77.5 194.6h-.2M77.5 194.6h-3.6M77.5 190.7l.2 .3M77.5 190.7h2.8M77.5 191v3.2M77.5 194.2l-.2 .2M77.7 194.2l-.2 .4M77.7 191v3.2"/>
<path d="M77.7 190.6v-.3M77.7 194.9v-.3M77.7 190.3v.3M77.7 194.6v.3M80.3 194.6h-9.2M80.3 190.6l.4 .4M80.3 190.6v.1M80.3 194.6h.1M80.3 194.6h-2.8M80.3 190.7l.3 .3M80.6 191v3.2M80.6 194.2l-.3 .4"/>
<path d="M80.7 194.2l-.1 .3-.3 .1M80.7 191v3.2M80.7 191h-.1M80.7 194.2h-.1M149.7 194.2v-3.2M149.7 191l.1-.3 .3-.1M149.7 194.2h.1M149.7 191h.1M149.7 191l.4-.3M150.1 190.6h9.2M150.1 194.6l-.4-.4M150.1 190.7h2.8"/>
<path d="M150.1 190.6v.1M150.1 194.6h.1M150.1 190.7h9.2M152.7 191v3.2M152.7 191l.2-.3M152.7 190.6h4M152.7 190.6v-.3M152.7 194.6h4M152.7 194.9v-.3M152.7 190.3h4M152.7 190.3v.3M152.7 194.9h4"/>
<path d="M152.7 194.6v.3M152.9 191l.2-.2M152.9 191v3.2M152.9 190.7l.2-.1M152.9 194.6l-.2-.4M152.9 190.7h3.6M152.9 194.6h-2.8M153.1 194.6h-.2M153.1 190.6h3.2M153.1 194.6h3.2M153.1 190.8h3.2M153.1 194.4h3.2"/>
<path d="M153.1 194.4l-.2-.2M156.3 190.6l.2 .1M156.3 190.8l.2 .2M156.5 194.6h-.2M156.5 194.6h-3.6M156.5 190.7l.2 .3M156.5 190.7h2.8M156.5 191v3.2M156.5 194.2l-.2 .2M156.7 194.2l-.2 .4M156.7 191v3.2M156.7 190.6v-.3"/>
<path d="M156.7 194.9v-.3M156.7 190.3v.3M156.7 194.6v.3M159.3 194.6h-9.2M159.3 190.6l.4 .4M159.3 190.6v.1M159.3 194.6h.1M159.3 194.6h-2.8M159.3 190.7l.3 .3M159.6 191v3.2M159.6 194.2l-.3 .4M159.7 194.2l-.1 .3-.3 .1"/>
<path d="M159.7 191v3.2M159.7 191h-.1M159.7 194.2h-.1M173.7 194.2v-3.2M173.7 191v-.3M173.7 194.6v-.4M173.7 192.6v-.6M173.7 192v1.2M173.7 193.2v-.6M173.7 190.7v.3M173.7 191v3.2M173.8 190.6l-.1 .1"/>
<path d="M173.8 194.6h-.1M173.8 193.2h.7M173.8 192.1h.7M173.8 192.1l-.1-.1M173.8 193.2h-.1M173.8 194.2v-3.2M173.8 191v-.4M173.8 194.6v-.4M173.8 192.6v-.5M173.8 192.1v1.1M173.8 193.2v-.6M173.8 194.2h-.1"/>
<path d="M173.8 191h-.1M173.8 190.6v.4M173.8 194.2v.4M173.8 191v3.2M174.5 190.6h-.7M174.5 194.6h-.7M174.5 192.1v-.1M174.5 193.2h.1M174.5 194.2h.1M174.5 194.2v-3.2M174.5 191h.1M174.5 191v-.4"/>
<path d="M174.5 194.6v-.4M174.5 192.6v-.5M174.5 192.1v1.1M174.5 193.2v-.6M174.5 194.2h-.7M174.5 191h-.7M174.5 190.6v.4M174.5 194.2v.4M174.5 191v3.2M174.5 190.6h50M174.5 191v-.3M174.5 190.7v-.1"/>
<path d="M174.5 194.6h50M174.5 194.6h.1M174.5 192.6v-.6M174.5 192v1.2M174.5 190.6v.1M174.5 190.7v.3M174.5 190.8h50M174.5 191v-.2M174.5 190.8v.2M174.5 194.2v.2M174.5 194.4v-.2M174.5 194.4h50"/>
<path d="M174.5 190.6h.3M174.5 194.6h.3M174.5 190.3v.3M174.5 194.6v.3M174.5 194.9l.3-.3M174.5 191h50M174.5 194.2h50M174.8 190.6l-.3-.3M174.8 194.6h-.3M224.2 190.6h.3M224.2 194.6h.3M224.2 194.6l.3 .3"/>
<path d="M224.5 191v3.2M224.5 191v-.3M224.5 190.7v-.1M224.5 194.6h.1M224.5 194.6v-.4M224.5 194.2v-3.2M224.5 192.6v-.6M224.5 192v1.2M224.5 193.2v-.6M224.5 190.6v.1M224.5 190.7v.3M224.5 194.2v.4"/>
<path d="M224.5 191v-.2M224.5 190.8v.2M224.5 194.2v.2M224.5 194.4v-.2M224.5 190.6v-.3M224.5 190.3l-.3 .3M224.5 194.6h-.3M224.5 194.9v-.3M224.6 192.1l-.1-.1M224.6 193.2h-.1M224.6 193.2h.7M224.6 192.1h.7"/>
<path d="M224.6 194.2h-.1M224.6 194.2v-3.2M224.6 191h-.1M224.6 191v-.4M224.6 194.6v-.4M224.6 192.6v-.5M224.6 192.1v1.1M224.6 193.2v-.6M224.6 190.6v.4M224.6 194.2v.4M224.6 191v3.2M225.3 190.6h-.7"/>
<path d="M225.3 194.6h-.7M225.3 190.6v.1M225.3 194.6h.1M225.3 192.1v-.1M225.3 193.2h.1M225.3 194.2h-.7M225.3 194.2v-3.2M225.3 191h-.7M225.3 191v-.4M225.3 194.6v-.4M225.3 192.6v-.5M225.3 192.1v1.1"/>
<path d="M225.3 193.2v-.6M225.3 194.2h.1M225.3 191h.1M225.3 190.6v.4M225.3 194.2v.4M225.3 191v3.2M225.3 191v-.3M225.3 192.6v-.6M225.3 192v1.2M225.3 190.7v.3"/>
<circle cx="127.7" cy="118.9" r=".59"/>
<circle cx="127.7" cy="126.3" r=".59"/>
<circle cx="145" cy="171" r=".69"/>
<circle cx="148.5" cy="178.2" r=".7"/>
<circle cx="150.4" cy="174.6" r="1.21"/>
<circle cx="150.4" cy="174.6" r="1.11"/>
<circle cx="72.2" cy="192.6" r=".59"/>
<circle cx="79.2" cy="192.6" r=".59"/>
<circle cx="151.2" cy="192.6" r=".6"/>
<circle cx="158.2" cy="192.6" r=".59"/>
</g>
<g fill="none" stroke="#6a7180" stroke-width=".22" stroke-dasharray="4.2 .5 0 .5">
<path d="M142.5 39.5v51.6M145.3 39.5v51.6M72.2 40.4v-.9M79.2 40.4v-.9M127.7 40.4v-.9M145 40.5v-1M148.5 40.5v-1M151.2 40.4v-.9M158.2 40.4v-.9M150.4 64.5v1.6M72.2 91.1v-1M79.2 91.1v-1"/>
<path d="M127.7 91.1v-1M145 91.1v-1M148.5 91.1v-1M151.2 91.1v-1M158.2 91.1v-1M127 118.9h1.4M127.7 119.6v-1.4M173.7 118.9h1M224.4 118.9h.9M127 126.3h1.4M127.7 127v-1.4M173.7 126.3h1"/>
<path d="M224.4 126.3h.9M141.8 176h1.5M141.8 173.2h1.5M142.5 176.8v-1.5M142.5 174v-1.5M144.2 171h1.6M144.6 176h1.5M144.6 173.2h1.5M145 171.8v-1.6M145.3 176.8v-1.5M145.3 174v-1.5M147.6 178.2h1.7"/>
<path d="M148.5 179v-1.6M149.1 174.6h2.7M150.4 176v-2.8M173.7 178.2h1M173.7 171h1M200.3 174.6h-1.6M224.3 178.2h1M224.3 171h1M225.3 176h-51.6M225.3 173.2h-51.6M71.5 192.6h1.4M72.2 193.3v-1.4"/>
<path d="M78.5 192.6h1.4M79.2 193.3v-1.4M150.5 192.6h1.4M151.2 193.3v-1.4M157.5 192.6h1.4M158.2 193.3v-1.4M173.7 192.6h1M224.4 192.6h.9"/>
</g>
<path d="M70.7 30.7v7.6M70.7 32.5h89M159.7 30.7v7.6" fill="none" stroke="#111827" stroke-width=".22"/>
<path d="M70.7 32.5l2.6-.5v.9zM157.1 32v.9l2.6-.4z" fill="#111827"/>
<path d="M61.9 39.5h7.6M63.7 39.5v51.6M61.9 91.1h7.6" fill="none" stroke="#111827" stroke-width=".22"/>
<path d="M63.7 39.5l-.5 2.6h.9zM63.2 88.5h.9l-.4 2.6z" fill="#111827"/>
<path d="M61.9 117.1h7.6M63.7 117.1v77.8M61.9 194.9h7.6" fill="none" stroke="#111827" stroke-width=".22"/>
<path d="M63.7 117.1l-.5 2.6h.9zM63.2 192.3h.9l-.4 2.6z" fill="#111827"/>
<path d="M276 112h140v44.8h-140z" fill="#fff" stroke="#111827" stroke-width=".35"/>
<path d="M273.8 10h148v10.4h-148z" fill="#fff" stroke="#111827" stroke-width=".5"/>
<path d="M273.8 10h148v5.2h-148z" fill="#f3f4f6" stroke="#111827" stroke-width=".5"/>
<path d="M273.8 15.2h148" fill="none" stroke="#9ca3af" stroke-width=".3"/>
<path d="M231.8 213.4h190v56h-190z" fill="#fff" stroke="#111827" stroke-width=".7" stroke-linecap="butt"/>
<path d="M231.8 213.4h3v56h-3z" fill="#0f766e"/>
<path d="M231.8 227.4h190M231.8 239.4h190M264.8 239.4v12M289.8 239.4v12M314.8 227.4v12M324.8 239.4v12M339.8 227.4v12M364.8 239.4v12M369.8 227.4v12M231.8 251.4h190M231.8 260.4h190" fill="none" stroke="#9ca3af" stroke-width=".3"/>
<g fill="none" stroke="#111827" stroke-width=".3">
<path d="M302.8 244.4l6-1.5v8l-6-1.5z"/>
<circle cx="314.8" cy="246.9" r="4"/>
<circle cx="314.8" cy="246.9" r="2.3"/>
</g>
<path d="M300.8 246.9h19.5" fill="none" stroke="#111827" stroke-width=".22" stroke-dasharray="3 1 .6 1" stroke-linecap="butt"/>
<text font-size="4.4" fill="#111827" x="237.8" y="224.4">Frame cross members: making sketch</text>
<g font-size="3.4" fill="#111827">
<text x="236.8" y="235.6">SLH-DWG-110</text>
<text x="316.8" y="235.6">P1</text>
<text x="341.8" y="235.6">1 of 1</text>
<text x="371.8" y="235.6">ANSI B</text>
</g>
<text font-size="3.2" fill="#b45309" x="16" y="19">BUILD PLAN SKETCH, PLAN NOT YET BUILT</text>
<text font-size="3.2" fill="#111827" x="90" y="19">SiltHaul · github.com/BoujeeEnjinia1701/silthaul</text>
<g font-size="3" fill="#111827">
<text x="236.8" y="247.2">1:10</text>
<text x="266.8" y="247.2">mm</text>
<text x="326.8" y="247.2">2026-10-03</text>
<text x="366.8" y="247.2">Amish Chadha</text>
</g>
<g font-size="2.8" fill="#111827">
<text x="108.5" y="97.1">TOP VIEW</text>
<text x="335.3" y="106">WHERE IT GOES</text>
<text x="106.6" y="200.9">FRONT VIEW</text>
<text x="191.1" y="200.9">RIGHT VIEW</text>
</g>
<g font-size="2.6" fill="#111827">
<text x="279" y="122">Four cross members, each a tube with an 8 mm end plate welded on each end</text>
<text x="279" y="126.6">Front and rear cross rails: tube 500, end plates 100 x 40, holes 70 apart</text>
<text x="279" y="131.2">Top tie: tube 500, end plates 40 x 110, holes 74 apart</text>
<text x="279" y="135.8">Anchor bar 40 x 40 x 3: tube 500, end plates 78 x 104, two 13 mm holes</text>
<text x="279" y="140.4">Anchor eye 10 mm plate, 22 mm hole 200 up, welded to the middle of the bar</text>
<text x="279" y="145">516 over the end plates; plates square to the tube within 0.5 degree</text>
<text x="279" y="149.6">Drill each end plate with its side frame, clamped, so the holes line up</text>
<text x="279" y="154.2">Check: each member fits between the side frames with no gap over 1 mm</text>
<text x="236.8" y="258.8">40 x 40 x 2 SHS, 40 x 40 x 3 SHS anchor bar, 8 and 10 mm plate</text>
</g>
<g font-size="2.5" fill="#111827">
<text x="112.9" y="31.5">890</text>
<text x="62.7" y="67.5" transform="rotate(-90 62.7 67.5)">516</text>
<text x="62.7" y="158.3" transform="rotate(-90 62.7 158.3)">778</text>
</g>
<g font-size="2.3" fill="#111827">
<text x="275.6" y="18.8">P1</text>
<text x="289.6" y="18.8">Making sketch for the prototype build plan</text>
<text x="381.6" y="18.8">2026-10-03</text>
<text x="407.6" y="18.8">AC</text>
</g>
<text font-size="2.3" fill="#0f766e" x="279" y="117">HOW TO MAKE IT AND HOW IT FITS</text>
<g font-size="2.2" fill="#4b5563">
<text x="97.4" y="101.1">Scale 1:10; looking down (along -Z)</text>
<text x="325.6" y="110">This part in colour, its neighbours in grey</text>
<text x="94.3" y="204.9">Scale 1:10; looking at the front (along +Y)</text>
<text x="176.6" y="204.9">Scale 1:10; looking at the right side (along -X)</text>
</g>
<g font-size="2.2" fill="#0f766e">
<text x="237.8" y="218.4">SILTHAUL</text>
<text x="370.1" y="218.4">github.com/BoujeeEnjinia1701/silthaul</text>
</g>
<text font-size="2.1" fill="#4b5563" x="236.8" y="266.2">Licensed CERN-OHL-S-2.0 · Design Molecule Lab · designmolecule.com</text>
<g font-size="2" fill="#111827">
<text x="275.6" y="13.6">REV</text>
<text x="289.6" y="13.6">DESCRIPTION</text>
<text x="381.6" y="13.6">DATE</text>
<text x="407.6" y="13.6">BY</text>
</g>
<text font-size="1.9" fill="#4b5563" x="380.4" y="266.2">Generated from cad/src; do not edit by hand</text>
<g font-size="1.8" fill="#4b5563">
<text x="236.8" y="230.8">DRAWING NO.</text>
<text x="316.8" y="230.8">REV</text>
<text x="341.8" y="230.8">SHEET</text>
<text x="371.8" y="230.8">SIZE</text>
<text x="236.8" y="242.8">SCALE</text>
<text x="266.8" y="242.8">UNITS</text>
<text x="291.8" y="242.8">PROJECTION</text>
<text x="326.8" y="242.8">DATE</text>
<text x="366.8" y="242.8">DRAWN</text>
<text x="236.8" y="254.8">MATERIAL / NOTES</text>
</g>
</svg>
